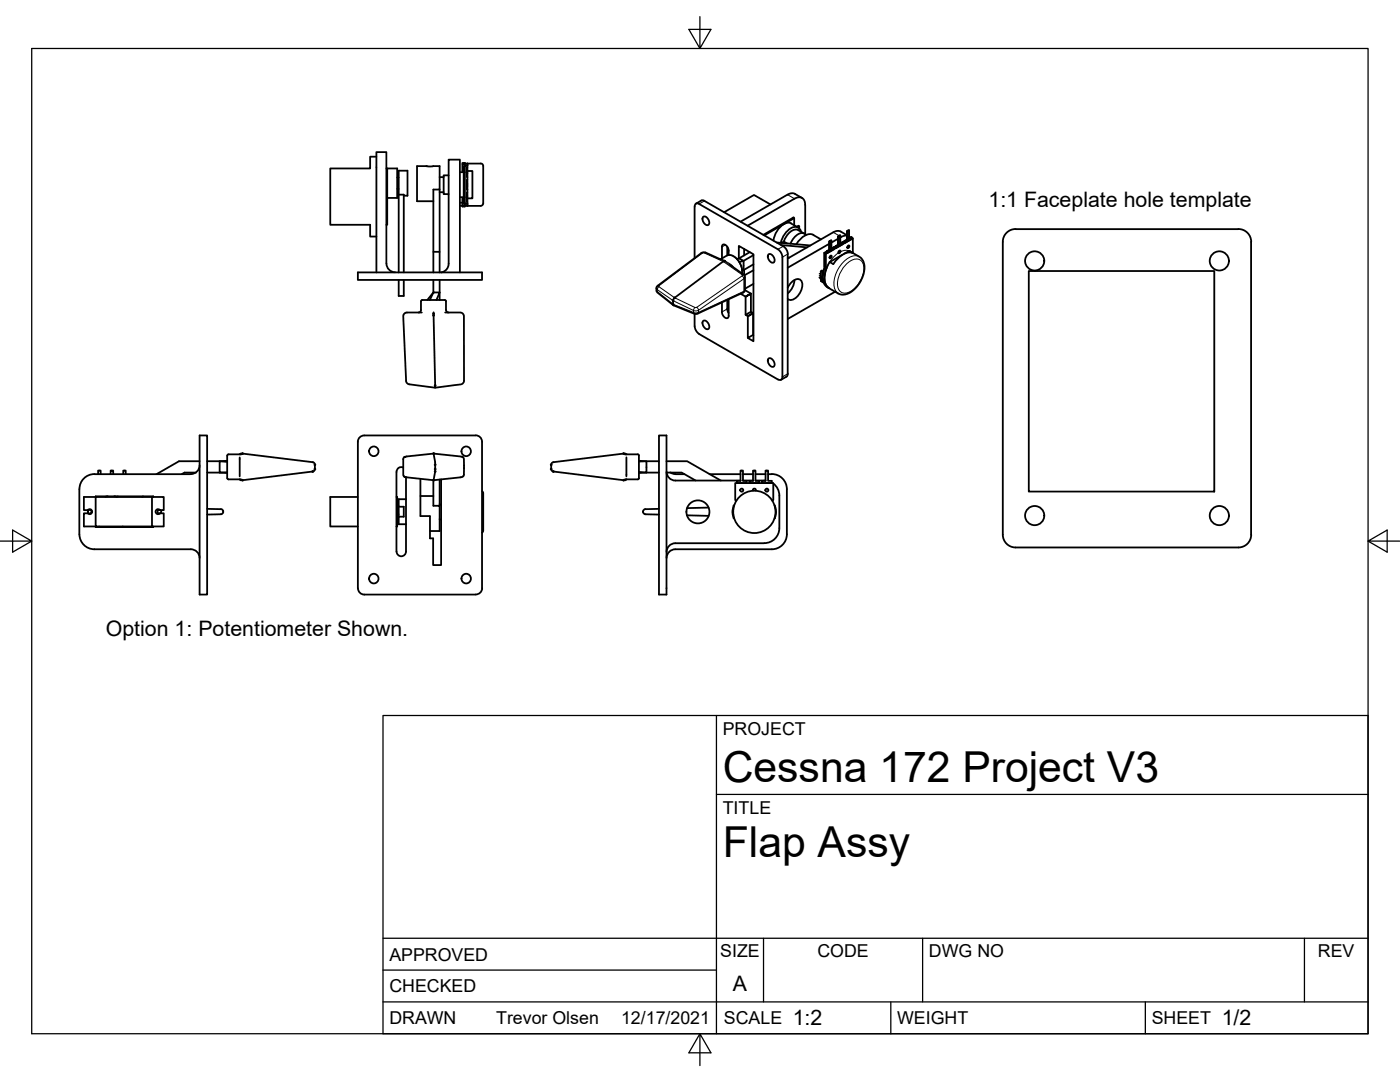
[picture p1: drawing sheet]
<svg xmlns="http://www.w3.org/2000/svg" width="279mm" height="216mm" viewBox="0 0 279 216" stroke-linecap="round" stroke-linejoin="round" font-family="sans-serif">
<!-- layer: Visible -->
<g fill="none" stroke="#000" stroke-width=".36">
<path d="M75.1 31.3h-1.2v2.3h-8v11.3h8v2.3h1.2M77.1 33.6h.2v11.3h-.2M77.3 33.6h2v5.9h-2M79.3 35.4h.3M79.3 37.7h.3M79.6 38.8h1v15.6M80.6 39.1h.7v-5h-1.7v20.3M87.7 37.8v16.6M87.7 38.4h.8M87.7 35.3h.8M89.5 35h-1v3.7h1M92.3 32.7v-.2h.5v.2"/>
<path d="M92.5 33.1v1.3h-.7M92.5 39.6h-.2v1.4M92.8 32.6h3.1a1.12 1.12 0 0 1 .5 1.4v5.3a2.17 2.17 0 0 1-.2 1.7l-3.4 .1M92.8 39.3h-.3v1.3M92.8 34.4h-.3v4.9h-.7M92.8 33.1v-.4h-.5v1.4h.2M93.2 34.1h.1v.5h-.1zM93.2 34.1v-.7h.1v.7M93.2 34.6v.7h.1v-.7M93.2 39.1h.1v.5h-.1zM93.2 39.1v-.7h.1v.7M93.2 39.6v.7h.1v-.7"/>
<path d="M93.2 36.6h.1v.5h-.1zM93.2 36.6v-.7h.1v.7M93.2 37.1v.7h.1v-.7M93.3 33.4v-.8v.5h-.5v7.6h.5M93.3 34.1h1v5.5h-1M93.3 35.3v.6M93.3 37.8v.6M158.6 38.7l1.5 .8M158.7 38.7a1.49 1.49 0 0 0-1.5 .1l-9.4 5.4M71.4 54.4h24.8v1.5h-24.8zM78.9 54.3a1.78 1.78 0 0 1-1.8-1.7v-22.2h-2v24M79.6 55.9v3.2h1v-3.2"/>
<path d="M85.8 59.9l.7-1.5h1.2l-.6 1.5M86.5 40.2h-3.3v-7.1h4.5v4.7h-1.2v12.4h1.2M86.5 50.2v4.2M86.5 55.9v2.5l-1.2 1.5M87.7 55.9v4M88 54.4l1-.6 .4-.5 .1-.6v-20.8h2.3v22.5M91.8 40.4h.5M91.8 41.1h.5M92.3 41h.5v.2h-.5zM92.8 40.7v.3M93.3 40.7v.4M93.3 40.3v.4"/>
<path d="M138.6 41.2v10.3M139.5 40.7l15.7 9 .8 .9 .1 .7v23.9l-.2 .6-.6-.1M139.5 40.7l-.6-.1-.3 .6M140.4 43.2a1.11 1.11 0 0 1 1 1.7 1.11 1.11 0 0 1-1-1.7zM140.6 40.1l15.7 9 .7 .9 .2 .7v23.9l-.2 .6-1.1 .6M140.6 40.1l-.6-.1-1.1 .6M143.8 51.7l1.5-.8h.6l.6 .3 .9 .8 .5 .9 .2 .9v.7M143.8 51.8l-3-1.4h-.8l-8.8 6.6-.2 .4v.6l.2 .4 3.2 2.5M144.1 49.3l.2-.5a1.14 1.14 0 0 1 1.1 1.2v.9M144.1 49.3v2.3M144.7 52l-.4 .2-9.7 7.3-.3 .5 .1 .9 4.1 1.7 .5 .1 9.4-4.3 .3-.4-.1-3-3.1-2.3M145.1 59.9v1.7l.3 .8"/>
<path d="M145.1 49.2v1.8M145.4 59.7v3.3l-.2 .5a1.14 1.14 0 0 1-1.1-1.3M147.1 51.7a1.32 1.32 0 0 1 1.3 .3l-.8 .3M147.4 51.6v-2.5l3 1.6v17.4l-1.2-.7M147.8 58.6l1 .6M148.5 49.7v1.3M148.5 53.8v1.1M148.7 57.9l1.2 .7v3.6M148.8 59.2v3.6M149.2 45l9.4-5.4a1.29 1.29 0 0 1 1.5-.1 1.29 1.29 0 0 1 .6 1.4v5.9M149.6 50.3l-2.1 1.2M149.8 58.6l-1 .6 1.1-.6"/>
<path d="M150.4 50.9l-2 1.1v1.9l-.3 .1M150.4 56.6l-1.7 1M150.4 53.9l-1.8 1M150.4 52.7l-2 1.2M153.4 50.7a1.11 1.11 0 0 1 1 1.7 1.11 1.11 0 0 1-1-1.7zM153.8 40.8l-3.3-1.9-6 3.5M155 48.4l6.7 .6M155.9 48.9l5.2 .5M156.4 48.2l-.4 .3M156.4 48.2l.7 .4M157.2 51.4h.3M157.2 57.4a2.54 2.54 0 0 1 2.2-1.7 1.39 1.39 0 0 1 .6 2 2.67 2.67 0 0 1-2.5 2.1l-.3-.2"/>
<path d="M157.9 44.6l1.4 .8M157.9 44.6a2.02 2.02 0 0 0-2.3 .8l-.9 1.5-.3 1.1M158.3 43.4l.2 .1-6 3.5M158.4 43.5v-.1l-6.1 3.5M158.5 43.5v1.4M158.5 55.9l-.3 1.4-1 1.2M159.1 45.3l.3-.2v.4M159.3 45.9l1.2 .7M159.3 45.9a2.19 2.19 0 0 0-2.5 1.4l-.4 .9M159.9 46.2a1.21 1.21 0 0 0-2-.7 4.7 4.7 0 0 0-2.1 3M160.8 46.9a1.24 1.24 0 0 0-1.9 .1l-.6 .7-.5 .9M162.3 46.9l1.6 .9"/>
<path d="M162.3 46.9a2.59 2.59 0 0 0-2.9 1.2l-.5 .6M163.5 55.4l.3 .1M163.9 54.2h.1M163.9 54l.4 .2-.2 1.1 .2 1-.4-.2-.2-.7zM164.2 55.7h.1M164.2 54.9h.1M164.3 54.2h.1M164.3 56.3h.1M164.4 54h-.5M164.4 53.8l.2-.5a3.7 3.7 0 0 0 .1 3.7l.4 .3M164.5 50.5v2.7l.3 .2v-2.7M164.8 53.4h.2a3.7 3.7 0 0 0 0 3.7l.4 .4"/>
<path d="M165 50.1l.1 .4zM165.1 57.3l.3 .2M165.5 48.2l.1 1.7v-1.7M165.5 48.6l-8.3 4.8M165.6 49.9l-.5 .3M165.6 52.3a5.1 5.1 0 0 0-.8 4.6l.6 .6M165.7 51.1l.2-.1 .1 .2-.1 .2-.3 .1zM165.9 48l-.4 .2 .4-.2v1.7l.5-.3-.5 .2M166.4 49.4v.3l-1.3 .8M166.7 58.2l-9.5 5.4M166.8 49.1v.4zM166.8 49.1l-.4 .2"/>
<path d="M167.3 47.1v1.8v-1.7M167.3 48.8l-.5 .3M167.3 47.6l-1.4 .8M167.3 48.9l-.5 .2M167.4 50.1l.3-.1v.1l-.1 .3-.2 .1zM167.7 47l-.4 .1 .4-.1v1.6l.5-.3-.5 .3M168.1 50.8l-2.5 1.5M168.5 48.1l.1 .4zM168.5 48.1l-.3 .2v.4l-1.4 .8M169 46.1l.1 1.7v-1.7M169 46.9l-1.2-.7a1.49 1.49 0 0 0-1.5 .2l-9.1 5.2M169 47.8l-.5 .3"/>
<path d="M169 47h-.5l-.8 .4M169.1 47.8l-.5 .3M169.2 49.1l.3-.1v.1l-.1 .3-.3 .1zM169.5 50l2.2 1.4 .6 .8 .2 .9v1.1l-.8 2-1.4 1.7-.8 .6-.8 .3-1.1-.1-2.2-1.2M169.5 46l-.5 .1 .5-.1v1.6l.5-.3-.5 .2M169.5 50.1l.7 .4M169.5 50.1l-1.1 .6M169.5 47.2l.2 .2M170 47.4l.2 .2-.1 2.8M170 47.3v.4l-1.4 .8M170.2 50.5a3.3 3.3 0 0 0-3.4 1.5l-.5 .7-.7-.4M170.2 47.6l-5.4 3.1-.3-.2 1-.7"/>
<path d="M205.3 54.1h37v44h-37zM247.1 45.7h-44.4a2.55 2.55 0 0 0-2.6 2.5v58.5M247.2 45.7a2.55 2.55 0 0 1 2.5 2.5M249.7 48.3v58.4M83.5 62.4l.4-.3 .1-2 .3-.2h4.6l.1 2 .3 .4 .2 .1M86.5 62.3l.3 15.1-5.1-.7a.73 .73 0 0 1-.7-.7l-.5-13 .1-.3 .4-.3h3.2M88.8 62.4h3.1l.5 .2 .2 .4v12.9a.77 .77 0 0 1-.7 .8l-5.1 .7M138.6 62.6v2.5M138.6 65.1l.4 1 .5 .5 15.7 9.1M140.4 64a1.11 1.11 0 0 1 1 1.7 1.11 1.11 0 0 1-1-1.7zM144.1 60.3v2M149.2 63.1l1.1-.6z"/>
<path d="M149.2 63.1v4.3l1.1-.6M150.3 62.5l-.4-.3-1.1 .6 .4 .3M150.3 62.5l.1 4.4M153.4 71.5a1.11 1.11 0 0 1 1 1.7 1.11 1.11 0 0 1-1-1.7zM15.8 97.6v9M19.1 99.2h11.2v5.9h-11.2zM19.6 94.6v-.7h.5v.7M21.5 99l-.5 .1M22.1 94.6v-.7h.5v.7M22.8 99l.5 .1M23.5 99l-.2 .2M24.6 94.6v-.7h.5v.7"/>
<path d="M28.6 99l-.3 .2M30.3 99.2h2.4v2.6h-.8a.5 .5 0 0 0-.7-.1 .5 .5 0 0 0 0 .8 .5 .5 0 0 0 .7-.1h.8v2.7h-2.4M30.6 99.2v-.2h-11.5v.2h-2.4v2.6h.8a.5 .5 0 0 1 .7-.1 .5 .5 0 0 1 0 .8 .5 .5 0 0 1-.7-.1h-.8v2.7h2.4v.1h11.5v-.1M39.1 94.3h-2.3l-.5 .3M39.8 92.8a1.78 1.78 0 0 1-1.7 1.8h-19.3a2.99 2.99 0 0 0-2.9 3M39.8 86.9h1.5v31.7h-1.5zM39.8 92h-4.1l-4.5 2.6M41.3 94.3l4 .1M45.3 92.2l-1.5-.2v2.3l1.5-.1M45.3 91.9l-4 .1M47.8 90.7h-2.4l-.1 4.7 .3 .3 2.2-.1M47.8 90.7l.6-.2 14 1.7 .4 .4v1.1l-.3 .4-14.1 1.7-.6-.1"/>
<path d="M47.8 90.7h.1M47.8 91.3v3.8M71.4 99.2h-5.5v5.9h5.5M79.1 99.2h.2v5.9h-.2M80.5 93.3a.94 .94 0 0 0-1.4 .9v15.8M81 99.6h-1.4v5h1.4M81 95.2v14.8M83.9 95.5v7.5h1.9v4.4h.6v5.4h1.6v-17.1M83.9 99h2.6M86.5 95.8v5.1h1.2v5.1h-1.9M86.5 90.5l.3 1.7v1.9l-.3 1.7M86.5 90.5l-5.5 .6-.3 .1-.2 .3v3.3l.2 .3 5.8 .7"/>
<path d="M86.5 90.5l5.8 .7 .3 .4v1.3M87.7 95.7v5.2M92.6 92.9h.1M92.6 93.4v1.4l-.4 .4-5.7 .6M92.6 92.9v.5M92.6 93.4h.1M94.9 86.9h-22.2a1.27 1.27 0 0 0-1.3 1.2v29.3M94.9 86.9a1.27 1.27 0 0 1 1.3 1.2v29.3M96.2 98a1.49 1.49 0 0 1 .2 1.3v5.7a1.46 1.46 0 0 1-.2 1.3M125 91.2v3.9M125 95.6h.1M125 90.7h.1"/>
<path d="M125.1 90.7h2.2l.2 .2v4.7l-2.4 .1M125.1 90.7l-.6-.2-14.1 1.7-.3 .2-.1 .3v1l.4 .4 14.1 1.7 .6-.1M127.5 92.1l1.5-.1v2.3l-1.5-.1M127.5 91.9l4 .1M131.5 86.9h1.5v31.7h-1.5zM131.5 94.3l-4 .1M133 92h4.1l6.7 3.9M133 94.1a1.75 1.75 0 0 0 1.8 1.8h13M133 94.3h3l2.8 1.6M133.8 94.3l.7 .3h2.1M141.6 94.6h6.2M146.9 99.9l-.2-.1v-3.4h7.6v3.4l-.2 .1"/>
<path d="M147.8 93.9h.5v2h.7v.5h-1.9v-.5h.7zM148.3 94.6h2M148.3 95.9h2M150.3 93.9h.5v2h.7v.5h-1.9v-.5h.7zM150.8 95.9h2M150.8 94.6h2M150.8 97.9l-.1-.3-.2-.1-.1 .1-.1 .3M152.8 93.9h.5v2h.7v.5h-1.9v-.5h.7zM153.3 94.6a3.1 3.1 0 0 1 3.7 3v9a2.99 2.99 0 0 1-3 3h-19.2a1.75 1.75 0 0 0-1.8 1.7M154 96.3l.2 .1M154.3 96.5l.7 .6 .5 1.3v7a2.99 2.99 0 0 1-3 3M15.9 106.6a2.99 2.99 0 0 0 2.9 3h19.3a1.75 1.75 0 0 1 1.7 1.7"/>
<path d="M19.8 105l.1 .2M24.5 105l-.1 .2M31.9 101.7a.37 .37 0 0 0-.5 .4 .37 .37 0 0 0 .5 .4M32 101.8a.37 .37 0 0 1 0 .6M41.3 101.5l2.8 .1a.52 .52 0 0 1 .4 .5 .52 .52 0 0 1-.4 .5l-2.8 .1M71.4 117.4a1.27 1.27 0 0 0 1.3 1.2h22.2M79.1 110a.94 .94 0 0 0 1 1 .94 .94 0 0 0 .9-1M79.3 101h.3M79.3 103.3h.3M79.6 101.1h1v2h-1M87.7 103.6h.3M87.7 100.6h.3"/>
<path d="M96.2 117.4a1.27 1.27 0 0 1-1.3 1.2M131.5 101.5l-2.7 .1-.4 .2a.5 .5 0 0 0 .4 .8l2.7 .1M137.1 102.8l4.3 .1M141.4 101.3l-4.3 .1M146.3 102.6h.1M146.4 101.6l-.1 .1M146.5 100.9l-.3 1.1v.6l.3 .8M152.5 108.4h-17.7a1.75 1.75 0 0 0-1.8 1.7M154.6 100.9l.3 1.1-.1 .9-.2 .5M200.1 106.7a2.55 2.55 0 0 0 2.6 2.5h44.4M249.7 106.7a2.55 2.55 0 0 1-2.5 2.5"/>
<circle cx="206.5" cy="52.1" r="1.92"/>
<circle cx="243.3" cy="52.1" r="1.92"/>
<circle cx="74.6" cy="90.1" r=".95"/>
<circle cx="93" cy="90.1" r=".95"/>
<circle cx="148" cy="97.8" r=".31"/>
<circle cx="153" cy="97.8" r=".31"/>
<circle cx="17.9" cy="102.1" r=".37"/>
<circle cx="74.6" cy="115.5" r=".95"/>
<circle cx="93" cy="115.5" r=".95"/>
<circle cx="139.3" cy="102.1" r="2.3"/>
<circle cx="150.5" cy="102.1" r="4.2"/>
<circle cx="206.5" cy="102.9" r="1.92"/>
<circle cx="243.3" cy="102.9" r="1.92"/>
</g>
<g fill="#000" stroke="#000" stroke-width=".2">
<circle cx="134.3" cy="60" r=".17"/>
<circle cx="134.6" cy="59.4" r=".17"/>
<circle cx="144.5" cy="52.1" r=".17"/>
<circle cx="86.5" cy="62.9" r=".17"/>
<circle cx="86.5" cy="62.6" r=".17"/>
<circle cx="86.8" cy="76.9" r=".17"/>
<circle cx="134.3" cy="60.7" r=".17"/>
<circle cx="48.1" cy="95.7" r=".17"/>
<circle cx="48.1" cy="90.6" r=".17"/>
<circle cx="48.4" cy="95.8" r=".17"/>
<circle cx="48.4" cy="90.5" r=".17"/>
<circle cx="62.4" cy="94.1" r=".17"/>
<circle cx="62.8" cy="92.7" r=".17"/>
<circle cx="62.8" cy="93.6" r=".17"/>
<circle cx="86.5" cy="90.5" r=".17"/>
<circle cx="86.5" cy="95.8" r=".17"/>
<circle cx="86.8" cy="94.1" r=".17"/>
<circle cx="86.8" cy="92.7" r=".17"/>
<circle cx="86.8" cy="93.6" r=".17"/>
<circle cx="110" cy="93.6" r=".17"/>
<circle cx="110" cy="92.7" r=".17"/>
<circle cx="110.4" cy="94.1" r=".17"/>
<circle cx="124.5" cy="90.5" r=".17"/>
<circle cx="124.5" cy="95.8" r=".17"/>
<circle cx="124.8" cy="90.6" r=".17"/>
<circle cx="124.8" cy="95.7" r=".17"/>
</g>
<g fill="#000">
<circle cx="86.5" cy="95.8" r=".18"/>
<circle cx="86.5" cy="90.5" r=".18"/>
</g>
<!-- layer: Visible Narrow -->
<g fill="none" stroke="#000" stroke-width=".2">
<path d="M157.2 38.8l1.4 .8M131 57.5l.1 .3M131 57.9l.3 .5M131.1 57.8a26.7 26.7 0 0 0 7.3 4.2M131.1 57.8v.4l1.6 1.2a7.3 7.3 0 0 0 3.7 2.1l2 .9M131.3 57h.2M131.5 57.2l-.3 .6M140.2 50.5h-.2M140.5 50.5h-.3l-8.7 6.5v.2M140.5 50.5l3.8 1.7M140.6 40.1l-1.1 .6M140.8 50.4h-.3"/>
<path d="M143.8 51.7h.2l1.6 .9 .8 .8M143.8 51.8l1.7 .9M144.3 52.2l3.8 2.6 .1 .2-9.2 6.3-.3 .1a31.9 31.9 0 0 1-7.2-4.2M144.7 48.9l-.6 .4M145 51a2.1 2.1 0 0 1 2.4 1.2l.6 1.4v.9M148.1 55.1l.4 .5M148.4 54.8h-.3M148.5 55.6v2.5l-9.1 4.2M148.5 55.6l-9.1 6.3M148.7 57.8l-.4 .6M148.7 55.3l-.2 .3M156.3 49.1l-1.1 .6"/>
<path d="M157.2 50.7l-1.1 .6M163.5 55.3l.2 .1M163.5 54.9l.2 .2M163.5 54.5l.3 .2M163.7 54.3h.2M163.7 54.2l.2 .1M165.7 48l.1 1.8-.2 .1M165.9 49.7l-.1 .1v.3M166.3 46.4l1.2 .7v1.6l-.2 .2M167.3 50.5l-1.3 1.2-1 1.7M167.7 48.6l-.2 .1v.4M167.7 47.2l.2 .1"/>
<path d="M168.7 52.9a2.36 2.36 0 0 1 3.1-.9 3.2 3.2 0 0 1 .1 3.5 4.7 4.7 0 0 1-3.3 3 1.55 1.55 0 0 1-1.5-1.9 5.9 5.9 0 0 1 1.6-3.7zM169.2 46l.1 1.7-.2 .1M169.5 47.6l-.2 .1v.4M169.6 50.1a1.95 1.95 0 0 0-1.9 .1M171.5 51.2a2.87 2.87 0 0 0-3.2 1.1 5.7 5.7 0 0 0-1.7 5.5l.7 .7M138.4 62.3l.1 .3M138.4 62v.4M138.7 61.3l-.3 .6M139 61.3l.4 .6M139.4 62.3l-.1 .3M139.4 62.3l-1 .1M139.4 61.9l-.4 .1h-.6"/>
<path d="M139.4 61.9v.4M145.1 61.6l-1 .7M157.2 74.6l-1.1 .6"/>
</g>
<!-- layer: Border -->
<path d="M6.3 9.7h266.7v196.6h-266.7zM139.7 3.3v6.4l2.2-3.8h-4.4l2.2 3.8M0 108h6.3l-3.8-2.2v4.4l3.8-2.2M273 108l3.8 2.2v-4.4l-3.8 2.2h6.4M139.7 206.3l-2.2 3.8h4.4l-2.2-3.8v6.3" fill="none" stroke="#000" stroke-width=".25"/>
<!-- layer: Titleblock -->
<path d="M76.4 142.8h196.6v63.5h-196.6zM143 158.5h130M143 142.8v63.5M76.4 199.9h196.6M76.4 193.6h66.6M76.4 187.2h196.6M152.4 187.2v12.7M177.8 199.9v6.4M184.1 187.2v12.7M228.6 199.9v6.4M260.3 187.2v12.7" fill="none" stroke="#000" stroke-width=".25"/>
<g font-size="8.5">
<text x="144.3" y="156">Cessna 172 Project V3</text>
<text x="144.3" y="171">Flap Assy</text>
</g>
<g font-size="4.3">
<text x="197.3" y="41.3">1:1 Faceplate hole template</text>
<text x="21.1" y="126.9">Option 1: Potentiometer Shown.</text>
<text x="146.3" y="197.7">A</text>
<text x="158.2" y="204.6">1:2</text>
<text x="243.8" y="204.6">1/2</text>
</g>
<g font-size="3.5">
<text x="144.3" y="146.6">PROJECT</text>
<text x="144.3" y="162.3">TITLE</text>
<text x="77.7" y="191.7">APPROVED</text>
<text x="143.7" y="191">SIZE</text>
<text x="163.1" y="191">CODE</text>
<text x="185.4" y="191">DWG NO</text>
<text x="263" y="191">REV</text>
<text x="77.7" y="198">CHECKED</text>
<text x="77.7" y="204.4">DRAWN</text>
<text x="99" y="204.4">Trevor Olsen</text>
<text x="124" y="204.4">12/17/2021</text>
<text x="144.5" y="204.4">SCALE</text>
<text x="179" y="204.4">WEIGHT</text>
<text x="229.8" y="204.4">SHEET</text>
</g>
</svg>
